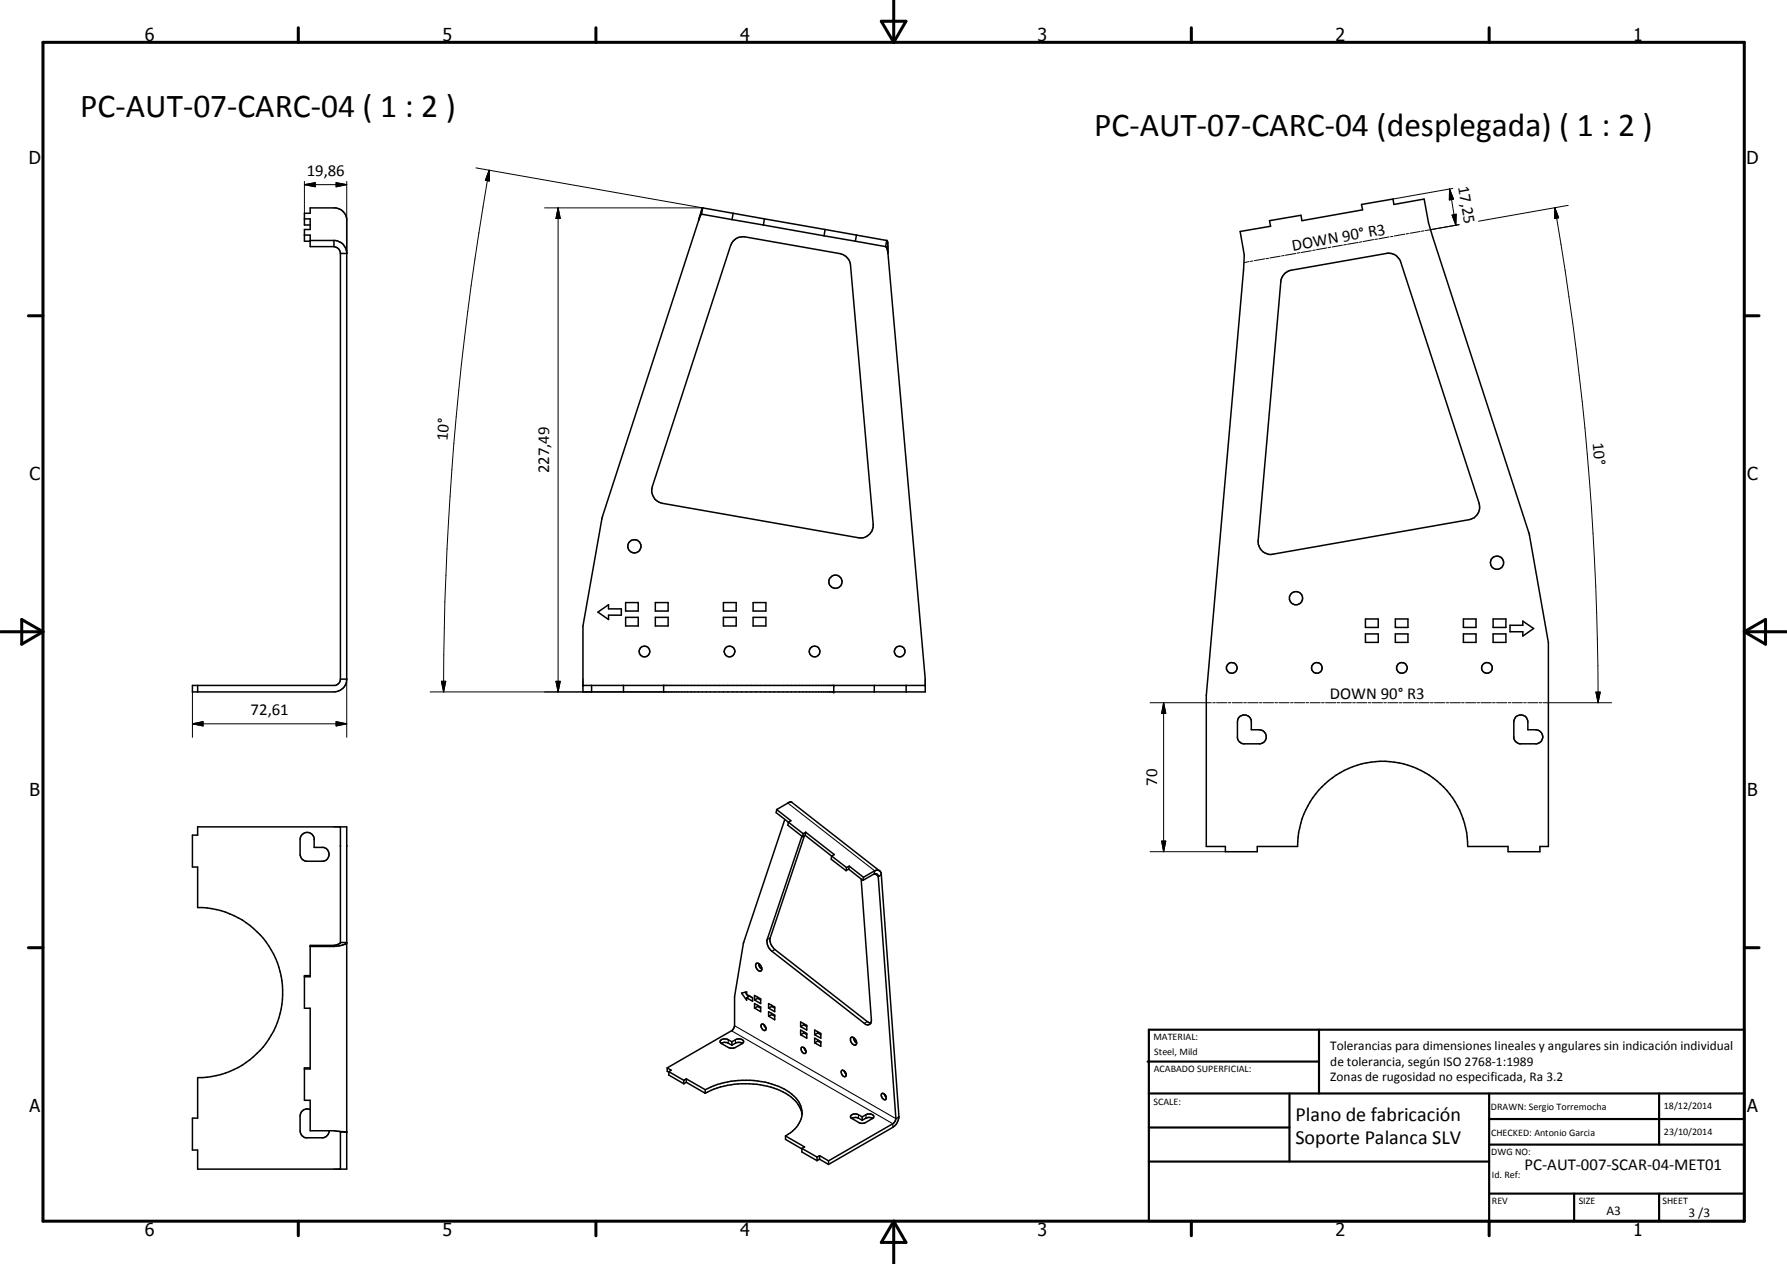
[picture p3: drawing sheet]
<svg xmlns="http://www.w3.org/2000/svg" width="420mm" height="297mm" viewBox="0 0 420 297" stroke-linecap="round" stroke-linejoin="round" font-family="sans-serif">
<g fill="none" stroke="#000" stroke-width=".35">
<path d="M71.6 51.4h1.3v2.5h-1.3v2.8h1.3M71.6 55.2h1.3v2.8h5.6M72.9 52.9h-1.3v-2.8h1.3v-1.2h5.9a2.97 2.97 0 0 1 2.7 2.5v108.2M72.9 56.5h5.9a3.1 3.1 0 0 1 2.4 1.7l.3 1.1M78.5 56.5v1.5M78.5 58l1.1 .5 .4 1.1M80 59.6v100M80 59.6h1.5M164.3 51.7l-22.7 69.9-4.5 25.5v15.5h80.4v-3l-8.7-100M164.9 50.3l-.6 1.4M164.9 50.3h.1M165 50.3l7.1 1.3"/>
<path d="M165.2 48.9l-.9 2.8M165.2 48.9l14.5 2.5M165.2 48.9l-.2 1.4M172.1 51.6l7.4 1.3M172.4 56.7l1.2-.9 1.6-.1 22.3 3.9a3.1 3.1 0 0 1 2.5 2.7l5.3 60.9a3 3 0 0 1-3.5 3.2l-46.1-8.1a3 3 0 0 1-2.3-3.9l18.4-56.7zM172.4 50.1l-.3 1.5M179.5 52.9l14.2 2.5M179.7 51.4l14.3 2.5M179.7 51.4l-.2 1.5M193.7 55.4l7.4 1.3M194 53.9l7.4 1.3M194 53.9l-.3 1.5"/>
<path d="M201.1 56.7l7.1 1.3M201.4 55.2l7.1 1.3M201.4 55.2l-.3 1.5M208.2 58l.4 .5 .2 1.1M208.5 56.5l.2 .5 .1 2.6M208.5 56.5l-.3 1.5M291.6 54.4l7.1-1.2-.2-1.3 7.4-1.3 .2 1.3 14.3-2.6-.3-1.3 7.4-1.2 .2 1.2 7.1-1.2 1.1 5.5 .9 3.3 22.8 69.9 4.5 25.5v47.9h-2v1.3h-7.5v-1.3h-9.5a20 20 0 0 0-20-20 20 20 0 0 0-20 20h-9.5v1.3h-7.5v-1.3h-4.5v-35.5l8.8-100 .2-3.5zM302.2 64.1l1.4-.6 22.4-3.9a2.94 2.94 0 0 1 3.3 2l18.5 56.6a3 3 0 0 1-2.4 3.9l-46 8.1a2.96 2.96 0 0 1-3.6-3.2l5.3-60.8 .4-1.1zM80 159.6h1.5M80 159.6l-.2 .8-1 .7h-33.6v1.5h33.3a2.96 2.96 0 0 0 3-3M140.6 143.8l2.5-1.7v1h3v1.5h-3v1zM147.1 145.1h3v2h-3z"/>
<path d="M147.1 141.6h3v2h-3zM154.1 145.1h3v2h-3zM154.1 141.6h3v2h-3zM170.1 145.1h3v2h-3zM170.1 141.6h3v2h-3zM177.1 145.1h3v2h-3zM177.1 141.6h3v2h-3zM321 149h3.1v2h-3.1zM321 145.5h3.1v1.9h-3.1zM328.1 149h2.9v2h-2.9zM328.1 145.5h2.9v1.9h-2.9zM344.1 149h2.9v2h-2.9z"/>
<path d="M344.1 145.5h2.9v1.9h-2.9zM351.1 149h3v2h-3zM351.1 145.5h3v1.9h-3zM355 146.9h3v-.9l2.6 1.7-2.6 1.8v-1h-3zM46.5 161.1v1.5M137.1 161.1h80.4M139.1 161.1v1.5M146.6 161.1v1.5M156 161.1v1.5M196 161.1v1.5M205.6 161.1v1.5M213.1 161.1v1.5"/>
<path d="M291.4 168.5a1.66 1.66 0 0 1 2.8 .8v2.2h1.9a1.67 1.67 0 0 1 1.6 1.5 1.67 1.67 0 0 1-1.3 1.8h-4.1l-1-.6-.4-.8v-3.7l.1-.6zM356.4 168.5a1.67 1.67 0 0 1 1.8-.4 1.67 1.67 0 0 1 1 1.6v1.8h1.9a1.67 1.67 0 0 1 1.6 1.5 1.67 1.67 0 0 1-1.3 1.8h-4.1l-1-.6-.4-.8v-3.7zM46.5 194.3h35v80.4h-35v-4.4h-1.3v-7.5h1.3v-9.6a20 20 0 0 0 20-19.9 20 20 0 0 0-20-20v-9.5h-1.3v-7.5h1.3zM71 196.1a1.66 1.66 0 0 1 2.9 .9v2.1h2.1a1.64 1.64 0 0 1 1.4 1.8 1.64 1.64 0 0 1-1.7 1.5h-3.7a1.69 1.69 0 0 1-1.4-1.6v-3.5l.1-.7zM80 194.3v27.2M182.6 190.2l2.8-1.6 .7-.1 20.7 16.2M182.6 190.2l3.4 2.7-.6 .3-.2 .7 3.5 2.7M182.6 190.2l-.1 .8 6.3 4.9M184.5 192.6l-9.7 29.1-2.1 12.5-.1 7.2-.4 .7-15.3 8.9M188.5 196.5l-8.1 24.3a2.99 2.99 0 0 0 1.1 2.8l21.7 16.9a.94 .94 0 0 0 1.2 .3 .94 .94 0 0 0 .5-1.1l-2.4-33.2M188.8 195.9l-.1 .7M189.1 196.4l-8 24a2.83 2.83 0 0 0 1.1 2.7l21.7 17 .9 .4"/>
<path d="M189.3 196.3l6.2 4.9M189.3 196.3l-.6 .3M189.4 195.6l6.8 5.2-.7 .4M189.4 195.6l-.1 .7M189.4 195.6l-.6 .3M195.5 201.2l3.5 2.7M195.5 201.2l-.1 .7 3.5 2.7M199 203.9l-.1 .7M199.5 204.3l3.4 2.6M199.5 204.3l-.6 .3M199.7 203.5l3.3 2.7M199.7 203.5l-.2 .8"/>
<path d="M199.7 203.5l-.7 .4M203 206.2l-.1 .7M205.6 205.4a.65 .65 0 0 1 .9 .6M205.6 205.4l-2.7 1.5M205.6 204.6v.8M205.6 204.6h1.1l.5 .5v.5M205.6 204.6l-2.6 1.6M206.5 206l4.1 56.9M207.2 205.6l4.2 56.9M207.2 205.6l-.7 .4M72.9 229.3h-1.3v7.6h1.3v14.3h-1.3M72.9 222.4h5.6"/>
<path d="M78.5 222.2h-5.6v7.3h-1.3M78.5 222.2v.2M80 221.5h1.5M80 221.5l-.2 .3-1.3 .4M81.5 221.6l-1.1 .5-1.9 .3M175.2 233.2l.3 .4M175.5 233.7l1.4 .8M175.5 234.5l1.4 .8v-.8M175.5 234.5l.7-.4 .7 .4M175.5 233.7v-.6l-1.1 .3 1.1 1.6v-.5M175.5 233.7l.5 .5M177.4 235.8l1.4 .8v1.1l-1.4-.8z"/>
<path d="M177.4 233.9l1.4 .8v1.1l-1.4-.8zM177.8 226.4a1.15 1.15 0 0 1 1.1 .6 1.15 1.15 0 0 1 0 1.2 1.29 1.29 0 0 1-1.1-1.8zM178.1 236.5l.7 .4M178.1 236.5l-.7 .4M178.1 234.3v.3M178.1 236.3v.2M178.1 234.6l.7 .4M178.1 234.6l-.7 .4M178.4 226.4l.1 .7 .6 .7M180.7 237.7l1.4 .8v1.1l-1.4-.8zM180.7 235.8l1.4 .8v1.1l-1.4-.8zM181.4 238.4l.7 .4"/>
<path d="M181.4 238.4l-.7 .4M181.4 236.2v.3M181.4 238.1v.3M181.4 236.5l.7 .4M181.4 236.5l-.7 .4M72.9 251h-1.3v7.6h1.3v7.1h5.6l1.5 .2M156.9 251v.8l.4 .2M156.9 251l.9 .5-.5 .3M157.3 251.8l3.5 2.1M157.3 251.8v.8l3.5 2.1M160.8 253.9v.8M161.4 253.5l-.6 .4"/>
<path d="M161.4 253.5l4.4 2.6M161.4 254.3l4.4 2.6M161.4 254.3l-.6 .4M161.4 253.5v.8M165.8 256.1a20.6 20.6 0 0 1 19.8 .6 6 6 0 0 1 3 5.2M165.8 256.1v.8M165.8 256.9a20.6 20.6 0 0 1 19.6 .4 6.6 6.6 0 0 1 3.1 4.6M169.4 244.6a1.58 1.58 0 0 1 1.8-.3l.9 .5 .8-.5a1.29 1.29 0 0 1 1.9 .6l-.3 .3-1.6 1-1 .1-.6-.1-1.7-1-.2-.2zM169.6 245.2a1.71 1.71 0 0 1 1.6 0l.9 .4M172.1 244.8v.8M174.6 245.2a1.71 1.71 0 0 0-1.7 0l-.8 .4M179.1 240.7a.92 .92 0 0 1 .8 .4 .92 .92 0 0 1 0 1 .95 .95 0 0 1-.8-1.4z"/>
<path d="M179.7 240.8l.4 .8M188.2 242.1l1.5 .8v1.1l-1.5-.8zM188.2 240.2l1.5 .8v1.1l-1.5-.8zM188.4 246.2a.88 .88 0 0 1 1 .3 .88 .88 0 0 1-.1 1.1 1 1 0 0 1-.9-1.4zM189 242.7l.7 .5M189 242.7l-.8 .5M189 240.6v.2M189 242.5v.2M189 240.8l.7 .5M189 240.8l-.8 .5M189 246.3l.5 .7M191.5 244l1.5 .8v1.1l-1.5-.8z"/>
<path d="M191.5 242.1l1.5 .8v1.1l-1.5-.8zM192.3 244.6l.7 .5M192.3 244.6l-.8 .5M192.3 242.5v.2M192.3 244.4v.2M192.3 242.7l.7 .5M192.3 242.7l-.8 .5M197.9 251.6a.83 .83 0 0 1 .9 .4 .83 .83 0 0 1-.1 1 1.08 1.08 0 0 1-.8-1.4zM198.5 251.7l.5 .7M200.1 243.8a1.14 1.14 0 0 1 1.3 1.4 .54 .54 0 0 1-.5 .4 .54 .54 0 0 1-.5-.4l-.4-.6zM200.6 243.8a1.72 1.72 0 0 0 .8 1.3M207.3 257a.83 .83 0 0 1 .9 .4 .83 .83 0 0 1-.1 1 1.07 1.07 0 0 1-.8-1.4z"/>
<path d="M207.9 257.1l.5 .8M72.9 260.7a1.72 1.72 0 0 0-2.3 1.6v3.5l.3 1 1.1 .6h4a1.7 1.7 0 0 0 1.4-1.7M80 265.9l.8 .1M80 265.9v.1M80 266v8.7M80 266h1.5M184.7 267l4.5 2.5-.7 .4M184.7 267v.8l3.8 2.2M188.5 269.9l3.6 2M188.5 269.9v.8l3.6 2.1M188.6 261.9a6.9 6.9 0 0 1-3.9 5.1M192.1 271.9v.9"/>
<path d="M192.7 271.6l2.1 1.2M192.7 271.6l-.6 .3M192.7 272.4l2.1 1.2M192.7 272.4l-.6 .4M192.7 271.6v.8M194.8 272.8v.8M200 262.2l.7-.4a2.73 2.73 0 0 1 2 .7 2.07 2.07 0 0 1 2.4-.5l.3 .3-.1 .5-1.8 1-.7 .2-.7-.1-2-1.1zM200.2 262.8l1-.2 1.5 .7M202.7 262.5v.8M205.2 262.8l-1-.2-1.5 .7M210.6 262.9l-.3 .8-.4 .4-15.1 8.7M211.4 262.5a3.6 3.6 0 0 1-1.5 2.4l-15.1 8.7"/>
<path d="M211.4 262.5l-.8 .4"/>
<circle cx="149.1" cy="128.4" r="1.54"/>
<circle cx="196.4" cy="136.7" r="1.56"/>
<circle cx="352" cy="132.2" r="1.55"/>
<circle cx="151.5" cy="153.1" r="1.26"/>
<circle cx="171.5" cy="153.1" r="1.26"/>
<circle cx="191.5" cy="153.1" r="1.25"/>
<circle cx="211.5" cy="153.1" r="1.25"/>
<circle cx="289.6" cy="157" r="1.24"/>
<circle cx="304.7" cy="140.6" r="1.56"/>
<circle cx="309.6" cy="157" r="1.25"/>
<circle cx="329.6" cy="156.9" r="1.26"/>
<circle cx="349.6" cy="157" r="1.25"/>
</g>
<g fill="#000">
<circle cx="137.1" cy="161.1" r=".18"/>
<circle cx="196" cy="162.6" r=".18"/>
<circle cx="196" cy="161.1" r=".18"/>
<circle cx="217.5" cy="161.1" r=".18"/>
<circle cx="81.5" cy="266" r=".18"/>
</g>
<path d="M185.2 188.7l20.4 15.9M205.7 205.4l.8 .6M181.1 220.4l-.7 .4M182.2 223.1l-.7 .5M171.2 244.3v.9M172 242.2l37.9 21.9v.8M172.7 241l37.9 21.9M172.9 244.3v.9M203.9 240.1l-.7 .4M201.8 262v.8M203.6 262v.8" fill="none" stroke="#000" stroke-width=".25"/>
<g fill="none" stroke="#000" stroke-width=".24">
<path d="M111.9 39.5l53.3 9.4h-37.2M71.6 43.4l2.5-.5v1zM71.6 43.4h9.9M71.6 42.6v7.5M79 42.9l2.5 .5-2.5 .5zM81.5 42.6v17M115 40l.1 2.5-1-.1zM115 40a707 707 0 0 0-10.7 122.6M131.2 48.9l.5 2.5h-1zM131.2 48.9v113.7M304.7 59.6l-2.5 .4M305.6 59.4l-.6 .1"/>
<path d="M308.3 58.9l-2.4 .5M309.2 58.8h-.6M312 58.3l-2.5 .4M312.9 58.1l-.6 .1M315.6 57.6l-2.4 .4M316.6 57.4l-.7 .2M319.3 57l-2.4 .4M320.2 56.8l-.6 .1M322.9 56.3l-2.4 .5M323.9 56.2l-.7 .1M326.6 55.7l-2.4 .4M327.5 55.5l-.6 .1"/>
<path d="M330.3 55l-2.5 .5M331.2 54.9l-.6 .1M333.9 54.4l-2.4 .4M334.8 54.2l-.6 .2M340.8 44.4l.9 2.4-.9 .2zM340.8 44.4l1.5 8.5M341.4 50.5l1-.2-.1 2.6zM341.6 44.3l-14.1 2.5M343.1 52.8l-8 1.4M365.6 48.8l.9 2.4-1 .2zM365.6 48.8a670.8 670.8 0 0 1 10.1 116.3M368.7 48.3l-21.1 3.7"/>
<path d="M293.7 61.5l-1.2 .2M294.6 61.3l-.6 .1M297.3 60.8l-2.4 .5M298.3 60.7l-.7 .1M301 60.2l-2.4 .4M301.9 60l-.6 .2M81.5 159.6v13.7M45.2 170.1l2.5-.5v1zM45.2 170.1h36.3M45.2 162.6v10.7M79 169.6l2.5 .5-2.5 .5zM101.1 162.6h54.9"/>
<path d="M103.8 160.1h1l-.5 2.5zM130.7 160.1h1l-.5 2.5zM270.4 165.1h14.4M273.6 165.1l.5 2.5h-1zM273.6 165.1v35.1M285.1 165.1h.6M286 165.1h2.5M288.8 165.1h.6M289.7 165.1h2.4M292.4 165.1h.7M293.4 165.1h2.4M296.1 165.1h.6"/>
<path d="M297 165.1h2.5M299.8 165.1h.6M300.7 165.1h2.4M303.4 165.1h.6M304.3 165.1h2.5M307.1 165.1h.6M308 165.1h2.4M310.7 165.1h.7M311.6 165.1h2.5M314.4 165.1h.6M315.3 165.1h2.4M318 165.1h.7"/>
<path d="M319 165.1h2.4M321.7 165.1h.6M322.6 165.1h2.5M325.4 165.1h.6M326.3 165.1h2.4M329 165.1h.6M329.9 165.1h2.5M332.7 165.1h.6M333.6 165.1h2.4M336.3 165.1h.7M337.3 165.1h2.4M340 165.1h.6"/>
<path d="M340.9 165.1h2.5M343.7 165.1h.5M344.6 165.1h2.4M347.3 165.1h.6M348.2 165.1h2.4M350.9 165.1h.7M351.9 165.1h2.4M354.6 165.1h.6M355.5 165.1h2.5M358.3 165.1h.5M359.2 165.1h2.4M361.9 165.1h.6"/>
<path d="M362.8 165.1h16.1M375.2 162.6h1l-.5 2.5zM273.1 197.7h1l-.5 2.5zM270.4 200.2h17.7"/>
</g>
<g fill="none" stroke="#000" stroke-width=".71">
<path d="M10.1 9.9h400v277.1h-400zM70.1 6.5v3.4M140.1 6.5v3.4M207.2 5h5.8l-2.9 4.9zM210.1 0v9.9M280.1 6.5v3.4M350.1 6.5v3.4M6.7 74.2h3.4M410.1 74.2h3.5M.1 148.5h10M5.1 145.6l5 2.9-5 2.9zM410.1 148.5h10"/>
<path d="M410.1 148.5l5-2.9v5.8zM6.7 222.7h3.4M410.1 222.7h3.5M70.1 287v3.4M140.1 287v3.4M210.1 287v10M210.1 287l2.9 5h-5.8zM280.1 287v3.4M350.1 287v3.4"/>
</g>
<g fill="none" stroke="#000" stroke-width=".51">
<path d="M269.8 249.5h40.3M270.1 242h140v45h-140zM270.1 257h140M303.2 257v16M310.1 242v15M350.1 257v30M390.1 257v12M270.1 265h33.1M270.1 273h80M350.1 269h60M350.1 263h60M350.1 280.5h60"/>
<path d="M370.1 280.5v6.5M390.1 280.5v6.5"/>
</g>
<g fill="#000">
<path d="M71.6 43.4l2.5-.5v1zM79 42.9l2.5 .5-2.5 .5zM115 40l.1 2.5-1-.1zM131.2 48.9l.5 2.5h-1zM341.4 50.5l1-.2-.1 2.6zM340.8 44.4l.9 2.4-.9 .2zM365.6 48.8l.9 2.4-1 .2zM45.2 170.1l2.5-.5v1zM79 169.6l2.5 .5-2.5 .5zM103.8 160.1h1l-.5 2.5zM130.7 160.1h1l-.5 2.5zM273.6 165.1l.5 2.5h-1z"/>
<path d="M375.2 162.6h1l-.5 2.5zM273.1 197.7h1l-.5 2.5z"/>
</g>
<g font-size="7.9">
<text x="18.9" y="27.5">PC-AUT-07-CARC-04 ( 1 : 2 )</text>
<text x="257.3" y="32">PC-AUT-07-CARC-04 (desplegada) ( 1 : 2 )</text>
</g>
<g font-size="4.7">
<text x="304.6" y="263.5">Plano de fabricación</text>
<text x="304.6" y="268.9">Soporte Palanca SLV</text>
</g>
<g font-size="4.2">
<text x="34" y="9.6">6</text>
<text x="104" y="9.6">5</text>
<text x="174" y="9.6">4</text>
<text x="244" y="9.6">3</text>
<text x="314" y="9.6">2</text>
<text x="384" y="9.6">1</text>
<text x="6.8" y="38.7">D</text>
<text x="410.6" y="38.7">D</text>
<text x="7" y="112.9">C</text>
<text x="410.8" y="112.9">C</text>
<text x="7" y="187.1">B</text>
<text x="410.8" y="187.1">B</text>
<text x="7" y="261.4">A</text>
<text x="410.8" y="261.4">A</text>
<text x="34" y="290.4">6</text>
<text x="104" y="290.4">5</text>
<text x="174" y="290.4">4</text>
<text x="244" y="290.4">3</text>
<text x="314" y="290.4">2</text>
<text x="384" y="290.4">1</text>
</g>
<g font-size="3.9">
<text x="72.1" y="41.4">19,86</text>
<text x="342.8" y="43.9" transform="rotate(80 342.8 43.9)">17,25</text>
<text x="304" y="58.9" transform="rotate(-10 304 58.9)">DOWN 90° R3</text>
<text x="105.2" y="103.6" transform="rotate(-85 105.2 103.6)">10°</text>
<text x="374.5" y="104" transform="rotate(85 374.5 104)">10°</text>
<text x="129.1" y="111.2" transform="rotate(-90 129.1 111.2)">227,49</text>
<text x="312.7" y="164.4">DOWN 90° R3</text>
<text x="58.9" y="168">72,61</text>
<text x="272.1" y="184.7" transform="rotate(-90 272.1 184.7)">70</text>
<text x="358.5" y="275">PC-AUT-007-SCAR-04-MET01</text>
</g>
<g font-size="3.1">
<text x="312.7" y="246.8">Tolerancias para dimensiones lineales y angulares sin indicación individual</text>
<text x="312.7" y="250.4">de tolerancia, según ISO 2768-1:1989</text>
<text x="312.7" y="254">Zonas de rugosidad no especificada, Ra 3.2</text>
<text x="377.7" y="285.6">A3</text>
<text x="397" y="285.9">3 /3</text>
</g>
<g font-size="2.4">
<text x="271.2" y="244.4">MATERIAL:</text>
<text x="271.3" y="252">ACABADO SUPERFICIAL:</text>
<text x="271.4" y="247.9">Steel, Mild</text>
<text x="271.2" y="259.7">SCALE:</text>
<text x="350.6" y="260.8">DRAWN: Sergio Torremocha</text>
<text x="391.2" y="260.6">18/12/2014</text>
<text x="350.6" y="267">CHECKED: Antonio Garcia</text>
<text x="391.2" y="266.7">23/10/2014</text>
<text x="350.6" y="271.4">DWG NO:</text>
<text x="350.8" y="276.9">Id. Ref:</text>
<text x="350.8" y="282.8">REV</text>
<text x="371.2" y="282.9">SIZE</text>
<text x="390.9" y="282.9">SHEET</text>
</g>
</svg>
